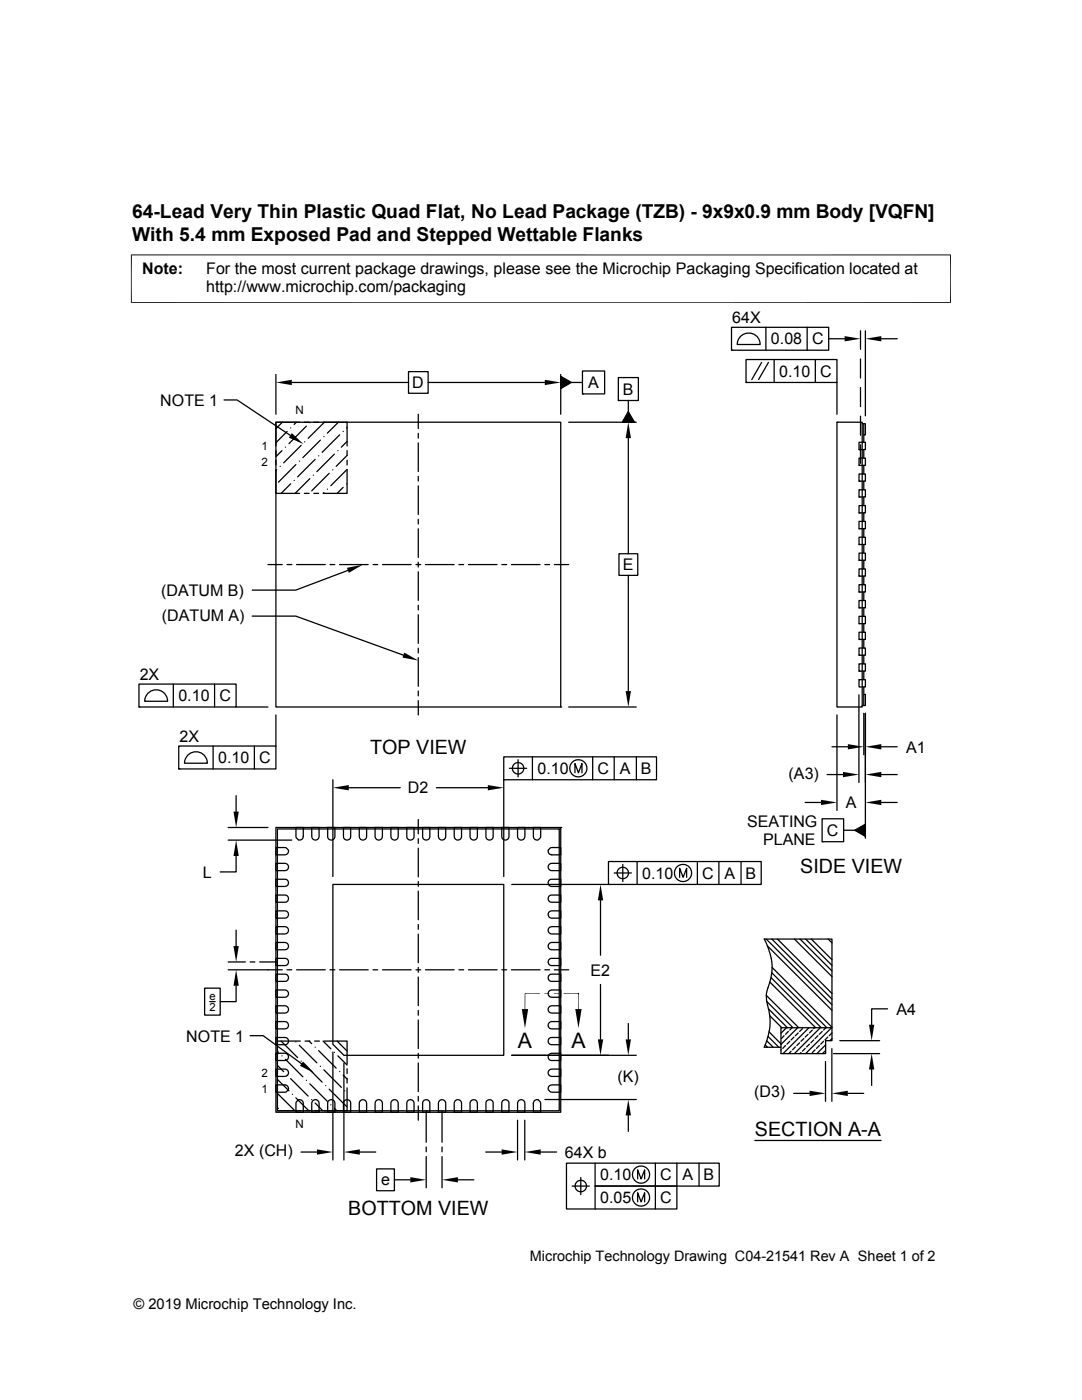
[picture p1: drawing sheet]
<svg xmlns="http://www.w3.org/2000/svg" width="216mm" height="279mm" viewBox="0 0 216 279" stroke-linecap="round" stroke-linejoin="round" font-family="sans-serif">
<g fill="none" stroke="#000" stroke-width=".25">
<path d="M44.7 79.8h2.6l10.6 7.1M55.1 74.7v8M58.2 76.3h23.3M81.5 74.2h3.9v4.3h-3.9zM85.4 76.3h23.3M111.9 75.1l2.1 1.2-2.1 1.3zM111.9 74.7v8M114 76.3h2.2M116.2 74h4.4v4.6h-4.4zM116.2 78.6h.1M123.4 75.4h4v4.5h-4zM123.4 79.9h.1"/>
<path d="M125.4 79.9v2.2M146 65.3h19.4v4.6h-19.4zM146 69.9h.1M147.9 67a2.29 2.29 0 0 1 2.4-.3 2.29 2.29 0 0 1 1.4 2h-4.6l.3-1.1zM148.9 71.8h18.1v4.5h-18.1zM148.9 76.3h.1M152 72.3l-2 3.5M152.8 65.3v4.6M153.3 72.3l-1.9 3.5M154.5 71.8v4.5M161.1 65.3v4.6M162.7 71.8v4.5"/>
<path d="M165.4 67.6h3.1M167 76.3v6.4M171.7 66v3.7M171.7 71.6v3.8M171.7 77.3v3.9M172.7 66v17M175.9 67.6h3.1M55.1 89.9v1M55.1 91.8v1M55.1 93.7v4.8h4.7M55.1 84.3h56.8v56.8h-56.8zM55.2 93.8l-.1 .1"/>
<path d="M55.9 93.1h.1M56.3 89.9l-1.2 1.2M56.3 84.3l-1.2 1.3M57 89.2h.1M57.3 86.1l-2.2 2.2M58 96.6l-1.9 1.9M58 85.4h.1M58.7 95.9h.1M59 92.7l-3.4 3.5M59.1 84.3l-.4 .4M59.7 92h.1M59.8 84.3h-4.7v4.7"/>
<path d="M60.1 88.9l-3.5 3.5M60.7 98.5h1M60.7 84.3h1M60.8 88.2h.1M61.1 85l-3.4 3.5M61.8 95.5l-2.9 3M61.8 84.3h.1M62.5 94.8h.1M62.6 98.5h1M62.6 84.3h1M62.9 91.7l-3.5 3.5M63.6 91h.1"/>
<path d="M63.9 87.8l-3.5 3.5M64.5 84.3h4.8v4.7M64.6 98.3l-.1 .2M64.6 87.1h.1M64.7 84.3l-3.2 3.2M65.3 97.6h.1M65.7 94.5l-3.5 3.5M66.4 93.8h.1M66.7 90.6l-3.5 3.5M67.4 89.9h.1M67.5 84.3l-2.2 2.1M67.8 86.8l-3.5 3.5"/>
<path d="M68.5 97.3l-1.2 1.2M68.5 86.1h.1M69.2 96.6h.1M69.3 93.7v4.8h-4.8M69.3 89.9v1l-2.2 2.2M69.3 91.8v1M69.3 93.7l-3.3 3.2M69.3 88.1l-1.2 1.1M69.3 85.3l-.1 .1M83.5 82.7v2.8M83.5 86.5v.9M83.5 88.4v5.7"/>
<path d="M83.5 95.1v.9M83.5 97v5.7M113.5 84.3h13.5M125.4 82.1l1.2 2.2h-2.4zM125.4 87.4v23.1M167 84.3h5v56.8h-5zM167 84.3h.1M171.4 88.3h1.3v1.4h-1.3zM171.4 89.7h.1M171.4 91.4h1.3v1.5h-1.3zM171.4 92.9h.1M171.4 94.6h1.3v1.4h-1.3z"/>
<path d="M171.4 96h.1M171.4 97.7h1.3v1.5h-1.3zM171.4 99.2h.1M171.7 83.1v3.8M171.7 88.8v3.7M172 84.6h.7v2.2h-.3M172.4 84.6v3.7M172.4 89.7v1.7M172.4 92.9v1.7M172.4 96v1.7M172.4 99.2v1.7M53.5 112.7h2.8"/>
<path d="M57.3 112.7h.9M59.2 112.7h5.7M65.8 112.7h1M67.8 112.7h5.7M69.4 113.8l-10.4 4h-8.7M74.4 112.7h1M76.3 112.7h5.7M83 112.7h.9M83.5 103.6v1M83.5 105.5v5.8M83.5 112.2v1M83.5 114.1v5.7"/>
<path d="M84.9 112.7h5.7M91.6 112.7h.9M93.5 112.7h5.7M100.1 112.7h1M102 112.7h5.8M108.7 112.7h1M110.6 112.7h2.9M123.5 110.5h3.8v4.3h-3.8zM125.4 114.8v23.1M171.4 100.9h1.3v1.5h-1.3zM171.4 102.4h.1M171.4 104.1h1.3v1.4h-1.3z"/>
<path d="M171.4 105.5h.1M171.4 107.2h1.3v1.5h-1.3zM171.4 108.7h.1M171.4 110.4h1.3v1.4h-1.3zM171.4 111.8h.1M171.4 113.5h1.3v1.5h-1.3zM171.4 115h.1M171.4 116.7h1.3v1.5h-1.3zM171.4 118.2h.1M171.4 119.8h1.3v1.5h-1.3zM172.4 102.4v1.7M172.4 105.5v1.7"/>
<path d="M172.4 108.7v1.7M172.4 111.8v1.7M172.4 115v1.7M172.4 118.2v1.6M27.7 136.5h19.4v4.6h-19.4zM29.7 138.2a2.28 2.28 0 0 1 2.4-.3 2.28 2.28 0 0 1 1.3 2.1h-4.5l.3-1.2zM34.6 136.5v4.6M42.8 136.5v4.6M50.3 123h8.7l21.5 7.7M83.5 120.8v.9M83.5 122.7v5.7M83.5 129.3v1"/>
<path d="M83.5 131.3v5.7M83.5 137.9v1M83.5 139.8v2.9M171.4 138.7v17.5M171.4 121.3h.1M171.4 123h1.3v1.5h-1.3zM171.4 124.5h.1M171.4 126.2h1.3v1.4h-1.3zM171.4 127.6h.1M171.4 129.3h1.3v1.5h-1.3zM171.4 130.8h.1M171.4 132.5h1.3v1.4h-1.3z"/>
<path d="M171.4 133.9h.1M171.4 135.6h1.3v1.5h-1.3zM171.4 135.6h.1M172.4 138.6h.3v2.2h-.7M172.4 121.3v1.7M172.4 124.5v1.7M172.4 127.6v1.7M172.4 130.8v1.7M172.4 133.9v1.7M172.4 137.1v3.7M27.7 141.1h.1M35.7 148.9h19.4v4.6h-19.4z"/>
<path d="M35.7 153.5h.1M37.6 150.6a2.28 2.28 0 0 1 2.5-.4 2.28 2.28 0 0 1 1.3 2.1h-4.6l.4-1.2zM42.5 148.9v4.6M47.1 141.1h6.4M47.1 158.8v3.2M50.8 148.9v4.6M55.1 142.7v6.2M66.4 155.6v19.3M69.6 157.2h10.3M87.1 157.2h10.2M100.5 151h30.5v4.6h-30.5zM100.5 155.6h.1"/>
<path d="M100.5 155.6v19.3M101.7 153.3h3.4M103.4 151.6v3.4M106.2 151v4.6M111.9 141.1h.1M113.5 141.1h13.5M114.7 154.2v-1.8l.7 1.8 .7-1.8v1.8M118.3 151v4.6M122.6 151v4.6M127 151v4.6M165 154.6h3.2M166 149h3.2"/>
<path d="M167 142.7v19M172.4 142.4v8.2M172.7 142.4v24.9M175.9 149h3.1M175.9 154.6h3.1M45.5 165.1h8M45.5 167.7h12.7M47.1 170.8v3.2h-3.2M55.1 165.1h56.8v56.9h-56.8zM55.1 172.3h1.8l.4 .1 .2 .3 .1 .4-.2 .4-.5 .3h-1.8zM55.1 169.1l2 .1 .4 .4-.1 .7-.5 .3h-1.8zM55.1 175.5h1.8a.72 .72 0 0 1 .7 .7 .72 .72 0 0 1-.7 .7h-1.8z"/>
<path d="M55.1 178.6h1.8a.72 .72 0 0 1 .7 .7 .72 .72 0 0 1-.7 .8h-1.8zM55.4 165.4h56.2v56.3h-56.2zM59.1 165.1h1.4v1.8l-.3 .6-.7 .1-.4-.4zM62.2 165.1h1.5v1.8l-.2 .5-.3 .2-.3 .1-.4-.2-.2-.3zM65.4 165.1h1.4v1.8l-.1 .5a.72 .72 0 0 1-.8 .2 .72 .72 0 0 1-.5-.7zM66.4 176.5h34.1v34.1h-31.9l-2.2-2.2zM68.5 165.1h1.5v1.8a.72 .72 0 0 1-.7 .8 .72 .72 0 0 1-.8-.8zM71.7 165.1h1.5v1.8a.73 .73 0 0 1-.8 .7 .73 .73 0 0 1-.7-.7zM74.8 165.1h1.5v1.8l-.1 .5-.3 .2-.4 .1-.4-.2-.2-.3zM78 165.1h1.5v1.8l-.2 .5-.3 .2-.7-.1-.3-.3zM81.2 165.1h1.4v1.8a.72 .72 0 0 1-.7 .8 .72 .72 0 0 1-.7-.8zM83.5 163.6v2.8"/>
<path d="M83.5 167.4v.9M83.5 169.3v5.7M83.5 175.9v1M83.5 177.8v5.8M84.3 165.1h1.5v1.8a.72 .72 0 0 1-.8 .8 .72 .72 0 0 1-.7-.8zM87.5 165.1h1.4v1.8a.74 .74 0 0 1-1.1 .6l-.3-.6zM90.6 165.1h1.5v1.8l-.1 .5-.3 .2-.4 .1-.4-.2-.2-.3zM93.8 165.1h1.4v1.8l-.1 .5a.74 .74 0 0 1-.8 .2 .74 .74 0 0 1-.5-.7zM97 165.1h1.4v1.8a.72 .72 0 0 1-.7 .8 .72 .72 0 0 1-.7-.8zM100.1 165.1h1.5v1.8a.72 .72 0 0 1-.8 .8 .72 .72 0 0 1-.7-.8zM102.1 176.5h19.3M103.3 165.1h1.4v1.8l-.1 .5-.3 .2-.4 .1-.3-.2-.3-.3z"/>
<path d="M106.4 165.1h1.5l-.1 2.1-.4 .4-.7-.1-.2-.3zM109.5 172.6l.6-.3h1.8v1.5h-1.8l-.4-.2-.3-.7zM109.5 175.7l.4-.2h2v1.4h-1.8l-.4-.1-.3-.3zM109.6 178.8l.5-.2h1.8v1.5h-1.8a.72 .72 0 0 1-.7-.5 .72 .72 0 0 1 .2-.8zM109.9 169.2l2-.1v1.5h-1.8l-.4-.1-.3-.6v-.3zM111.6 165.4h.1M111.9 165.1h.1M119.8 179.7v10.9M121.4 171.9h30.5v4.6h-30.5zM121.4 176.5h.1M122.6 174.2h3.4M124.3 172.5v3.4"/>
<path d="M127.1 171.9v4.6M135.6 175.1v-1.8l.7 1.8 .7-1.8v1.8M139.1 171.9v4.6M143.4 171.9v4.6M147.9 171.9v4.6M160.7 160.1h3.1M164 163.4h4.3v4.6h-4.3zM164 168h.1M168.3 165.7h2.3M170.6 165.7l2.1-1.2v2.4zM175.9 160.1h3.1M40.8 197.2h3.1v5.4h-3.1z"/>
<path d="M41.8 199.9h1.1M45.5 193.5h10.8M45.5 192h3.5M47.1 196.7v3.2h-3.2M47.1 185.6v3.2M49.9 192h1M51.8 192h3.5M55.1 181.8h1.8l.4 .1a.74 .74 0 0 1 .2 .8 .74 .74 0 0 1-.6 .5h-1.8zM55.1 184.9h1.8l.4 .2 .3 .6-.2 .4-.5 .3h-1.8zM55.1 188.1h1.8a.74 .74 0 0 1 .5 1.2l-.5 .2h-1.8zM55.1 191.3h1.8a.72 .72 0 0 1 .7 .7 .72 .72 0 0 1-.7 .7h-1.8zM55.1 194.4h1.8a.72 .72 0 0 1 .7 .7 .72 .72 0 0 1-.7 .8h-1.8z"/>
<path d="M55.1 197.6h1.8l.4 .1 .3 .7-.2 .3-.3 .3h-2zM57.3 193.5h.9M59.2 193.5h5.7M65.8 193.5h1M67.8 193.5h5.7M74.4 193.5h1M76.3 193.5h5.7M83 193.5h.9M83.5 184.5v1M83.5 186.4v5.7M83.5 193.1v.9M83.5 195v5.7"/>
<path d="M84.9 193.5h5.7M91.6 193.5h.9M93.5 193.5h5.7M100.1 193.5h1M102 193.5h5.8M108.7 193.5h1M109.5 197.9l.6-.3h1.8v1.4h-1.8a.74 .74 0 0 1-.6-1.1zM109.5 185.2l.6-.3h1.8v1.5h-1.8l-.4-.1-.3-.3v-.4zM109.5 188.4l.6-.3h1.8v1.4h-1.8l-.4-.1-.3-.3zM109.6 191.5l.5-.2h1.8v1.4h-1.8a.72 .72 0 0 1-.7-.4 .72 .72 0 0 1 .2-.8zM109.6 182l.5-.2h1.8v1.4h-1.8a.74 .74 0 0 1-.7-.4 .74 .74 0 0 1 .2-.8zM109.6 194.6l.5-.2h1.8v1.5h-1.8a.72 .72 0 0 1-.7-.5 .72 .72 0 0 1 .2-.8z"/>
<path d="M110.6 193.5h2.9M115.4 198.3h.1M119.8 196.5v10.9M152.9 187.4l13.1 13.1M152.9 198.6l6.5 6.5M153 199.9l5.2 5.2M153.1 188.8l12.9 12.8M153.6 196l9.2 9.1M153.8 195.1l10.1 10M154 194.1l11 11M154 187.4l12 12M154.1 193.1l11.9 11.9"/>
<path d="M155.1 187.4l10.9 10.9M158.5 187.4l7.5 7.5M159.6 187.4l6.4 6.4M160.8 187.4l5.2 5.3M161.9 187.4l4.1 4.1M165.2 187.4l.8 .8M49.9 206.7h2.6l7.7 5.6M55.1 216.5l2 .1 .3 .2 .1 .7-.4 .4-2 .1zM55.1 200.7h1.8l.4 .2 .2 .3 .1 .3-.2 .4-.5 .3h-1.8zM55.1 203.9h1.8a.73 .73 0 0 1 .7 .7 .73 .73 0 0 1-.7 .7h-1.8zM55.1 207.1h1.8a.72 .72 0 0 1 .7 .7 .72 .72 0 0 1-.7 .7h-1.8zM55.1 210.2h1.8l.4 .1a.72 .72 0 0 1 .2 .8 .72 .72 0 0 1-.6 .5h-1.8z"/>
<path d="M55.1 213.4h1.8l.4 .1 .3 .7-.2 .3-.5 .3h-1.8zM55.4 215.4l2.3 2.3M55.4 212.6l1.2 1.3M55.4 218.2l3.3 3.3M55.4 217.1v4.6h4.5M55.4 213.3v.9M55.4 215.2v1M55.4 209.8l.2 .2M56.1 207.8l3.3 3.3M56.3 210.7h.1M57 211.4l3.4 3.5M57.3 214.6h.1"/>
<path d="M58 215.3l3.5 3.5M58.4 218.4h.1M59 219.1l2.6 2.6M59 207.9h.1M59.1 219.9l.4-.4h.3l.6 .3 .1 .4v1.8h-1.4zM59.7 208.6l3.5 3.5M59.9 207.8h-4.5v4.5M60.1 211.8h.1M60.8 212.5l3.5 3.5M60.9 207.8h.9M61.1 215.6h.1M61.7 207.8l.5 .5"/>
<path d="M61.8 216.3l3.5 3.5M62.2 219.5h.1M62.4 219.8l.6-.3 .4 .1 .2 .4 .1 2h-1.5v-1.8zM62.8 207.8h.9M62.9 209h.1M63.6 209.7l3.5 3.5M63.9 212.8h.1M64.5 207.8l1.5 1.5M64.6 213.5l3.5 3.5M64.7 207.8h4.6v4.5M65 216.7h.1M65.7 217.4l3.5 3.4"/>
<path d="M65.7 219.6a.72 .72 0 0 1 1.1 .6v1.8h-1.4v-1.8zM66.4 210v21.5M66.7 210h.1M67.3 207.8l2 2M67.4 210.7l1.9 1.9M67.8 213.9h.1M68.5 214.6l.8 .7M68.6 212.2v19.3M68.8 217.7h.1M68.8 219.6a.73 .73 0 0 1 1.2 .6v1.8h-1.5v-1.8zM69.3 213.3v.9M69.3 215.2v1"/>
<path d="M69.3 217.1v4.6h-4.6M71.8 219.8a.74 .74 0 0 1 .8-.3 .74 .74 0 0 1 .6 .7v1.8h-1.5v-1.8zM75 219.8l.7-.3 .3 .1 .3 .4v2h-1.5v-1.8zM78.1 219.8l.7-.3 .4 .1 .2 .4 .1 2h-1.5v-1.8zM81.5 219.6a.73 .73 0 0 1 1.1 .6v1.8h-1.4v-1.8zM83.5 201.7v.9M83.5 203.6v5.7M83.5 210.2v1M83.5 212.1v5.7M83.5 218.8v1M84.6 219.6a.72 .72 0 0 1 1.2 .6v1.8h-1.5v-1.8zM87.6 219.8l.7-.3 .3 .1 .3 .4v2h-1.4v-1.8z"/>
<path d="M90.8 219.8l.7-.3 .3 .1 .3 .4v2h-1.5v-1.8zM94.1 219.6a.72 .72 0 0 1 1.1 .6v1.8h-1.4v-1.8zM97.3 219.6a.73 .73 0 0 1 1.1 .6v1.8h-1.4v-1.8zM100.3 219.8a.72 .72 0 0 1 .8-.3 .72 .72 0 0 1 .5 .7v1.8h-1.5v-1.8zM102.1 210.6h24.9M103.4 219.8l.7-.3 .3 .1 .3 .4v2h-1.4v-1.8zM106.7 219.6l.7-.1 .4 .4 .1 2.1h-1.5v-1.8zM108.7 219.4h18.3M109.5 213.7l.6-.3h1.8v1.4h-1.8l-.4-.1-.3-.3v-.4zM109.5 201l.6-.3h1.8v1.5h-1.8l-.4-.2-.3-.6zM109.5 204.2l.6-.3h1.8v1.4h-1.8l-.4-.1-.3-.3zM109.6 210.4l.5-.2h1.8v1.4h-1.8a.72 .72 0 0 1-.7-.4 .72 .72 0 0 1 .2-.8z"/>
<path d="M109.6 207.3l.5-.2h1.8v1.4h-1.8a.72 .72 0 0 1-.7-.4 .72 .72 0 0 1 .2-.8zM109.7 216.7l.4-.2h1.8v1.5l-2-.1-.5-.4v-.2zM125.4 204.3v3.1M152.7 208.5l.4 .5M153 207.7l1.3 1.3M153.2 206.8l2.2 2.2M153.4 201.4l3.7 3.7M153.5 205.9l2.3 2.4M153.6 202.7l2.4 2.4M155.9 209.5l-.1 .1M156.5 206.7l-.6 .6M156.7 208.7l-.5 .5"/>
<path d="M156.9 205.1l-1.1 1.1M157.3 205.8l-.6 .6M157.6 207.8l-.6 .6M157.9 209.8l-.5 .5M158.1 205.1l-.5 .5M158.4 218.2h3.1M158.4 207l-.5 .5M158.7 208.9l-.5 .6M159.2 205.1l-3.4 3.3M159.3 206.1l-.6 .6M159.6 208.1l-.6 .6M159.8 210.1l-.2 .2"/>
<path d="M160.1 205.3l-.5 .5M160.4 207.3l-.6 .5M160.7 209.2l-.6 .6M161.2 206.4l-.5 .6M161.4 205.1l-5.1 5.2M161.5 208.4l-.5 .5M162.1 205.6l-.6 .5M162.4 207.5l-.6 .6M162.5 205.1l-.1 .2M162.6 209.5l-.5 .6M163.2 206.7l-.6 .6M163.5 208.7l-.6 .5"/>
<path d="M163.7 205.1l-5.2 5.2M164.1 205.8l-.6 .6M164.3 207.8l-.5 .6M164.6 209.8l-.5 .5M164.7 211.9v7.9M164.7 208.5l-1.7 1.8M164.8 205.1l-.5 .5M165.2 207l-.6 .5M165.9 205.1l-5.1 5.2M166 209.3v10.5M166 205.1h-10.2v5.2h8.9v-2.6h1.3v-20.3h-13.5a11 11 0 0 1 .6 10.3 6.7 6.7 0 0 0 .3 4 11.2 11.2 0 0 1-.9 7.3h3.3M166 206.1l-.5 .6"/>
<path d="M166 207.3l-.4 .4M166.3 210.3h9.2M167.6 207.7h7.9M169.2 218.2h3.1M173.9 213.4v3.2M177.1 201.3h-3.2v3.2M55.6 221.2h.1M60.1 229.9h3.1M60.9 221.7h.9M62.8 221.7h.9M62.9 220.1l1.5 1.6M66 220.5h.1"/>
<path d="M66.7 221.2l.5 .5M71.8 229.9h3.2M75.1 233.3h3.6v4.3h-3.6zM78.7 235.5h3.2M83.5 220.7v2.9M85 221.8v6.2M85 228.9v1M85 230.8v6.2M88.2 221.8v6.2M88.2 228.9v1M88.2 230.8v6.2M91.4 235.5h3.2"/>
<path d="M96.9 229.9h3.2M103.3 223.6v7.9M104.7 223.6v7.9M107.9 229.9h3.2M114.2 236.7h3.4M115.9 235v3.4M118.7 232.1v4.6h16.4v4.6h-22.1v-9.2h30.5v4.6h-24.8v4.6M125.4 222.6v3.2M127.2 235.3v-1.8l.7 1.8 .7-1.8v1.8M127.2 239.9v-1.9l.7 1.9 .7-1.9v1.9M130.8 232.1v9.2M135.1 232.1v4.6"/>
<path d="M139.5 232.1v4.6M150.6 227.6h25.2"/>
<circle cx="103.4" cy="153.3" r="1.14"/>
<circle cx="115.4" cy="153.3" r="1.72"/>
<circle cx="124.3" cy="174.2" r="1.14"/>
<circle cx="136.3" cy="174.2" r="1.72"/>
<circle cx="115.9" cy="236.7" r="1.14"/>
<circle cx="127.9" cy="239" r="1.71"/>
<circle cx="127.9" cy="234.4" r="1.71"/>
</g>
<g fill="#000">
<path d="M55.1 76.3l3.1-.5v1.1zM108.7 75.8l3.2 .5-3.2 .6zM111.9 75.1l2.1 1.2-2.1 1.3zM168.5 67.1l3.2 .5-3.2 .5zM172.7 67.6l3.2-.5v1zM58.2 86.4l2.4 2.2-3-1.3zM125.4 84.3l.5 3.1h-1.1zM125.4 82.1l1.2 2.2h-2.4zM69.2 113.3l3.2-.6-2.8 1.6zM80.7 130.2l2.8 1.6-3.2-.6zM124.8 137.9h1.1l-.5 3.2zM66.4 157.2l3.2-.5v1z"/>
<path d="M97.3 156.7l3.2 .5-3.2 .5zM163.8 159.6l3.2 .5-3.2 .6zM168.2 154.1l3.2 .5-3.2 .5zM169.2 148.5l3.2 .5-3.2 .6zM172.7 149l3.2-.5v1.1zM172.7 154.6l3.2-.5v1zM172.7 160.1l3.2-.5v1.1zM46.6 162h1l-.5 3.1zM47.1 167.7l.5 3.1h-1zM119.8 176.5l.6 3.2h-1.1zM170.6 165.7l2.1-1.2v2.4zM46.6 188.8h1l-.5 3.2z"/>
<path d="M47.1 193.5l.5 3.2h-1zM108.6 198.2h1l-1 .2zM108.6 198.4l1-.2v.2zM110.6 198.2h.9l-.9 .2zM110.6 198.4l.9-.2v.2zM60.5 211.9l2.2 2.3-2.9-1.5zM104.1 201.4h1.3l-.6 3.8zM114.8 201.4h1.3l-.7 3.8zM119.3 207.4h1.1l-.6 3.2zM124.8 207.4h1.1l-.5 3.2zM161.5 217.7l3.2 .5-3.2 .5zM166 218.2l3.2-.5v1z"/>
<path d="M173.9 210.3l.6 3.1h-1.1zM173.4 204.5h1.1l-.6 3.2zM63.2 229.4l3.2 .5-3.2 .5zM68.6 229.9l3.2-.5v1zM81.9 234.9l3.1 .6-3.1 .5zM88.2 235.5l3.2-.6v1.1zM100.1 229.4l3.2 .5-3.2 .5zM104.7 229.9l3.2-.5v1zM125.4 219.4l.5 3.2h-1.1z"/>
</g>
<path d="M26.1 50.9h163.7M26.2 50.8v9.7M189.7 50.8v9.7M26.1 60.4h163.7M107.7 198.3h-2.9v3.1M112.5 198.3h2.9M115.4 198.2v3.2" fill="none" stroke="#000" stroke-width=".2"/>
<g font-size="4.3">
<text x="103.3" y="209.1">A</text>
<text x="114" y="209.1">A</text>
</g>
<g font-size="3.9">
<text x="73.9" y="150.4">TOP VIEW</text>
<text x="159.7" y="174.2">SIDE VIEW</text>
<text x="150.6" y="226.8">SECTION A-A</text>
<text x="69.5" y="242.4">BOTTOM VIEW</text>
</g>
<g font-size="3.8">
<text x="26.4" y="43.5">64-Lead Very Thin Plastic Quad Flat, No Lead Package (TZB) - 9x9x0.9 mm Body [VQFN]</text>
<text x="26.4" y="48">With 5.4 mm Exposed Pad and Stepped Wettable Flanks</text>
</g>
<g font-size="3.2">
<text x="28.4" y="54.6">Note:</text>
<text x="41.1" y="58.3">http://www.microchip.com/packaging</text>
<text x="41.1" y="54.6">For the most current package drawings, please see the Microchip Packaging Specification located at</text>
<text x="146.1" y="64.6">64X</text>
<text x="153.8" y="68.7">0.08</text>
<text x="162" y="68.7">C</text>
<text x="82.3" y="77.5">D</text>
<text x="117.4" y="77.5">A</text>
<text x="155.5" y="75.2">0.10</text>
<text x="163.7" y="75.2">C</text>
<text x="32" y="81">NOTE 1</text>
<text x="124.3" y="78.8">B</text>
<text x="124.3" y="113.8">E</text>
<text x="32.2" y="118.9">(DATUM B)</text>
<text x="32.3" y="124">(DATUM A)</text>
<text x="27.9" y="135.7">2X</text>
<text x="35.6" y="139.9">0.10</text>
<text x="43.8" y="140">C</text>
<text x="35.8" y="148.1">2X</text>
<text x="43.5" y="152.3">0.10</text>
<text x="51.7" y="152.3">C</text>
<text x="107.3" y="154.5">0.10</text>
<text x="119.2" y="154.5">C</text>
<text x="123.7" y="154.5">A</text>
<text x="127.9" y="154.5">B</text>
<text x="157.4" y="155.4">(A3)</text>
<text x="180.8" y="150.2">A1</text>
<text x="81.4" y="158.3">D2</text>
<text x="168.8" y="161.3">A</text>
<text x="149.1" y="165">SEATING</text>
<text x="165" y="166.8">C</text>
<text x="152.3" y="168.7">PLANE</text>
<text x="40.5" y="175.2">L</text>
<text x="128.1" y="175.4">0.10</text>
<text x="140.1" y="175.4">C</text>
<text x="144.6" y="175.4">A</text>
<text x="148.8" y="175.4">B</text>
<text x="117.8" y="194.7">E2</text>
<text x="178.9" y="202.5">A4</text>
<text x="37.2" y="207.9">NOTE 1</text>
<text x="123.2" y="215.8">(K)</text>
<text x="150.5" y="219">(D3)</text>
<text x="46.9" y="230.7">2X (CH)</text>
<text x="112.7" y="231">64X b</text>
<text x="76" y="236.6">e</text>
<text x="119.8" y="235.6">0.10</text>
<text x="131.7" y="235.6">C</text>
<text x="136.2" y="235.6">A</text>
<text x="140.4" y="235.6">B</text>
<text x="119.8" y="240.1">0.05</text>
<text x="131.7" y="240.1">C</text>
</g>
<g font-size="2.9">
<text x="105.7" y="251.7">Microchip Technology Drawing C04-21541 Rev A Sheet 1 of 2</text>
<text x="26.6" y="261.3">© 2019 Microchip Technology Inc.</text>
</g>
<g font-size="2.3">
<text x="58.9" y="82.7">N</text>
<text x="52.2" y="89.8">1</text>
<text x="52.2" y="93">2</text>
<text x="52.2" y="214.9">2</text>
<text x="52.2" y="218.1">1</text>
<text x="58.9" y="225.2">N</text>
</g>
<g font-size="2.2">
<text x="41.8" y="199.6">e</text>
<text x="41.8" y="201.8">2</text>
</g>
</svg>
